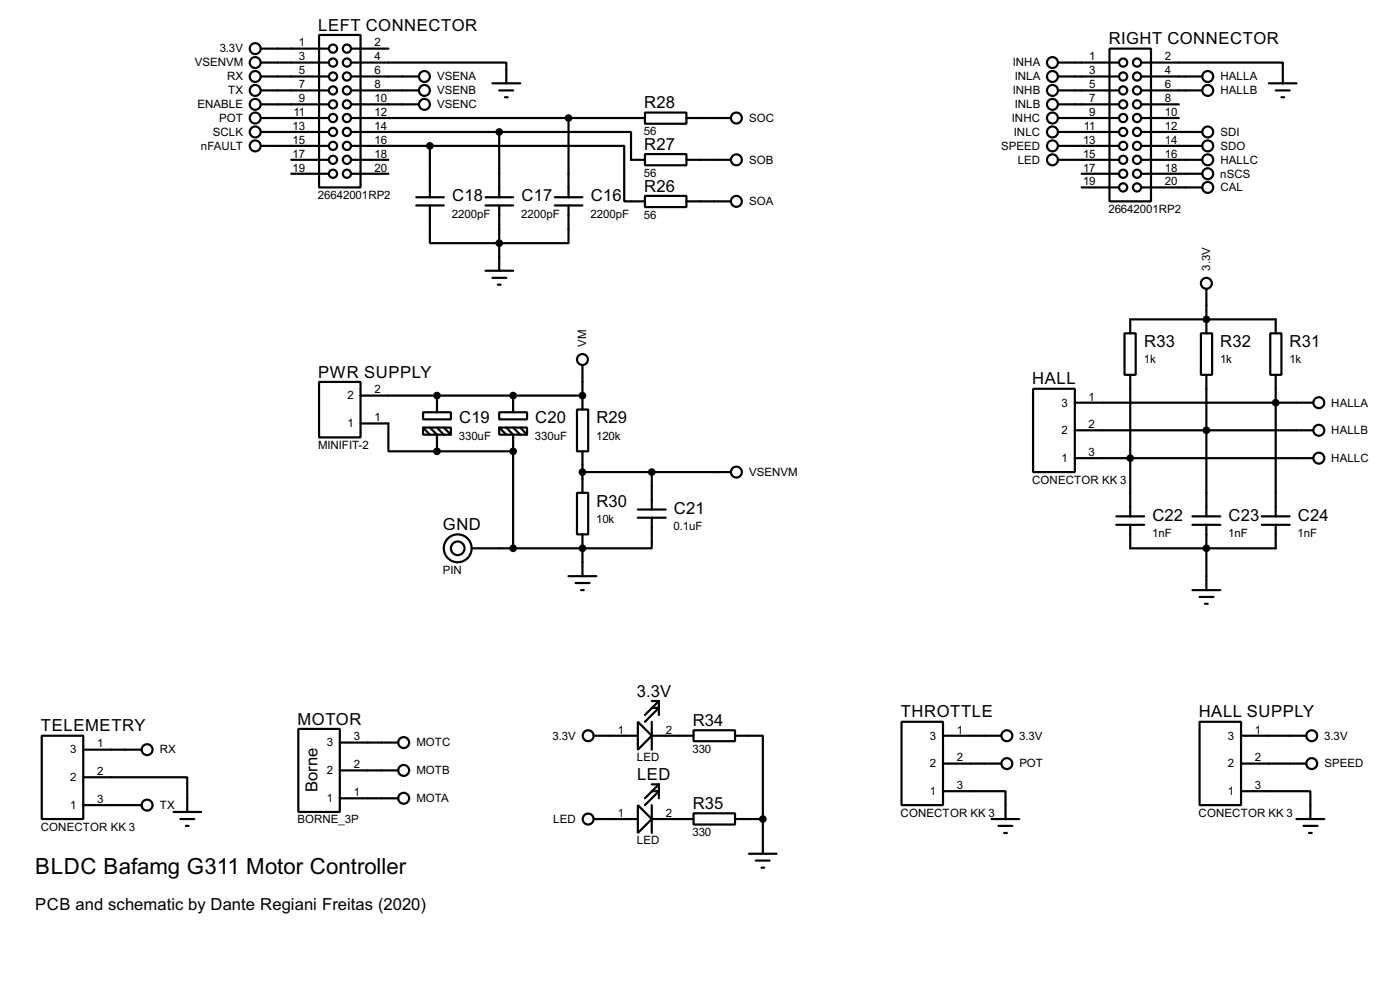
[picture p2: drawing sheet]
<svg xmlns="http://www.w3.org/2000/svg" width="256mm" height="180mm" viewBox="0 0 256 180" stroke-linecap="round" stroke-linejoin="round" font-family="sans-serif">
<g fill="none" stroke="#000" stroke-width=".4">
<path d="M47.8 11.5h12.5M47.8 14h12.5M47.8 16.6h12.5M47.8 19.1h12.5M47.8 8.9h12.5M58.5 6.4h7.6v27.9h-7.6zM64.3 11.5h28.5v3.8M64.3 14h12.5M64.3 16.6h12.5M64.3 19.1h12.5M64.3 8.9h6.9M90.2 15.3h5.1"/>
<path d="M91.5 16.6h2.5M92.5 17.8h.5M193.9 11.5h11.1M193.9 14h11.1M193.9 16.6h11.1M193.9 19.1h11.1M203.3 8.9h7.6v28h-7.6zM209.1 11.5h25.9v3.8M209.1 14h11.2M209.1 16.6h11.2M209.1 19.1h6.9M232.5 15.3h5"/>
<path d="M233.7 16.6h2.6M234.8 17.8h.5M47.8 24.2h12.5M47.8 26.7h12.5M47.8 21.6h12.5M53.4 31.8h6.9M53.4 29.3h6.9M64.3 24.2h27.2M64.3 26.7h14.5M64.3 31.8h6.9M64.3 21.6h53.9M64.3 29.3h6.9"/>
<path d="M76.3 37.6h5M76.3 36.1h5M78.8 26.7h35.6v10.2h3.8M78.8 37.6v6.9h25.4v-6.9M78.8 26.7v9.4M89 37.6h5M89 36.1h5M91.5 24.2h24.1v5.1h2.6M91.5 24.2v11.9M91.5 37.6v12M101.7 37.6h5M101.7 36.1h5"/>
<path d="M104.2 21.6v14.5M118.2 35.9h7.6v2h-7.6zM118.2 28.2h7.6v2.1h-7.6zM118.2 20.6h7.6v2.1h-7.6zM125.8 21.6h8.1M125.8 29.3h8.1M125.8 36.9h8.1M193.9 24.2h11.1M193.9 26.7h11.1M193.9 21.6h11.1M193.9 29.3h11.1M198.2 31.8h6.8"/>
<path d="M198.2 34.3h6.8M209.1 24.2h11.2M209.1 26.7h11.2M209.1 31.8h11.2M209.1 21.6h6.9M209.1 34.3h11.2M209.1 29.3h11.2M89 49.6h5M90.2 50.9h2.6M91.2 52.1h.5M221 52.9v8.1M58.5 69.9h7.6v10.2h-7.6z"/>
<path d="M66.1 77.5h5.1v5.1h8.9M66.1 72.4h40.6M77.5 75.5h5.1v1.3h-5.1zM77.5 78.3h5.1v1.3h-5.1zM77.5 78.3l1.3 1.3M78.8 78.3l1.3 1.3v3M80.1 72.4v3.1M80.1 78.3l1.2 1.3M81.3 78.3l1.3 1.3M91.5 75.5h5.1v1.3h-5.1zM91.5 78.3h5.1v1.3h-5.1zM91.5 78.3l1.3 1.3"/>
<path d="M92.8 78.3l1.2 1.3v20.8M94 72.4v3.1M94 78.3l1.3 1.3M95.3 78.3l1.3 1.3M105.7 75h2.1v7.6h-2.1zM106.7 66.9v8.1M189.3 71.2h7.6v15.2h-7.6zM196.9 78.8h43.7M196.9 73.7h43.7M206 61h2.1v7.6h-2.1zM207.1 61v-2.5h26.6v2.5M207.1 68.6v25.9"/>
<path d="M220 61h2.1v7.6h-2.1zM221 68.6v25.9M232.7 61h2.1v7.6h-2.1zM233.7 68.6v25.9M80.1 82.6h13.9M105.7 90.2h2.1v7.6h-2.1zM106.7 82.6v7.6M106.7 97.8v7.7M106.7 86.4h27.2M116.9 94.8h5.1M116.9 93.3h5.1M119.4 94.8v5.6h-33"/>
<path d="M119.4 86.4v6.9M196.9 83.9h43.7M204.5 94.5h5.1M204.5 96.1h5.1M207.1 96.1v4.3h26.6v-4.3M218.5 94.5h5.1M218.5 96.1h5.1M221 96.1v11.9M231.2 94.5h5.1M231.2 96.1h5.1M104.2 105.5h5.1M105.5 106.7h2.5"/>
<path d="M106.5 108h.5M218.5 108h5.1M219.8 109.3h2.5M220.8 110.5h.5M7.7 134.7h7.6v15.2h-7.6zM15.3 137.2h10.7M54.7 133.4h7.6v15.2h-7.6zM62.3 135.9h10.7M108.8 134.7h8.1M116.9 132.1l2.5 2.6-2.5 2.5zM119.4 132.1v5.1M119.4 134.7h7.7"/>
<path d="M119.4 129.6h1.3l-2.5 2.5M119.4 128.3h1.3M120.7 128.3l-2.5 2.6M120.7 128.3v2.6M127.1 133.7h7.6v2h-7.6zM134.7 134.7h5.1v15.2M165.2 132.1h7.6v15.3h-7.6zM172.8 134.7h10.6M172.8 139.8h10.6M219.8 132.1h7.6v15.3h-7.6zM227.4 134.7h11.9M227.4 139.8h11.9"/>
<path d="M15.3 142.3h19v6.3M15.3 147.4h10.7M31.8 148.6h5.1M33.1 149.9h2.5M34.1 151.2h.5M62.3 141h10.7M62.3 146.1h10.7M108.8 149.9h8.1M116.9 147.4l2.5 2.5-2.5 2.6zM119.4 147.4v5.1M119.4 149.9h7.7M119.4 144.8h1.3l-2.5 2.6"/>
<path d="M119.4 143.6h1.3M120.7 143.6v2.5M120.7 143.6l-2.5 2.5M127.1 148.9h7.6v2h-7.6zM134.7 149.9h5.1M137.2 156.3h5.1M138.5 157.5h2.5M139.5 158.8h.5M139.8 149.9v6.4M172.8 144.8h11.4v5.1M181.7 149.9h5M182.9 151.2h2.6"/>
<path d="M184 152.5h.5M227.4 144.8h12.7v5.1M237.5 149.9h5.1M238.8 151.2h2.6M239.8 152.5h.5"/>
<circle cx="46.7" cy="11.5" r="1"/>
<circle cx="46.7" cy="8.9" r="1"/>
<circle cx="46.7" cy="14" r="1"/>
<circle cx="46.7" cy="19.1" r="1"/>
<circle cx="46.7" cy="16.6" r="1"/>
<circle cx="61" cy="14" r=".75"/>
<circle cx="61" cy="11.5" r=".75"/>
<circle cx="61" cy="19.1" r=".75"/>
<circle cx="61" cy="16.6" r=".75"/>
<circle cx="61" cy="8.9" r=".75"/>
<circle cx="63.5" cy="11.5" r=".75"/>
<circle cx="63.5" cy="14" r=".75"/>
<circle cx="63.5" cy="16.6" r=".75"/>
<circle cx="63.5" cy="19.1" r=".75"/>
<circle cx="63.5" cy="8.9" r=".75"/>
<circle cx="77.7" cy="14" r="1"/>
<circle cx="77.7" cy="19.1" r="1"/>
<circle cx="77.7" cy="16.6" r="1"/>
<circle cx="192.8" cy="11.5" r="1"/>
<circle cx="192.8" cy="19.1" r="1"/>
<circle cx="192.8" cy="14" r="1"/>
<circle cx="192.8" cy="16.6" r="1"/>
<circle cx="205.7" cy="19.1" r=".75"/>
<circle cx="205.7" cy="11.5" r=".75"/>
<circle cx="205.7" cy="14" r=".75"/>
<circle cx="205.7" cy="16.6" r=".75"/>
<circle cx="208.3" cy="11.5" r=".75"/>
<circle cx="208.3" cy="14" r=".75"/>
<circle cx="208.3" cy="16.6" r=".75"/>
<circle cx="208.3" cy="19.1" r=".75"/>
<circle cx="221.2" cy="14" r="1"/>
<circle cx="221.2" cy="16.6" r="1"/>
<circle cx="46.7" cy="26.7" r="1"/>
<circle cx="46.7" cy="24.2" r="1"/>
<circle cx="46.7" cy="21.6" r="1"/>
<circle cx="61" cy="26.7" r=".75"/>
<circle cx="61" cy="31.8" r=".75"/>
<circle cx="61" cy="29.3" r=".75"/>
<circle cx="61" cy="24.2" r=".75"/>
<circle cx="61" cy="21.6" r=".75"/>
<circle cx="63.5" cy="29.3" r=".75"/>
<circle cx="63.5" cy="26.7" r=".75"/>
<circle cx="63.5" cy="31.8" r=".75"/>
<circle cx="63.5" cy="21.6" r=".75"/>
<circle cx="63.5" cy="24.2" r=".75"/>
<circle cx="134.9" cy="29.3" r="1"/>
<circle cx="134.9" cy="36.9" r="1"/>
<circle cx="134.9" cy="21.6" r="1"/>
<circle cx="192.8" cy="29.3" r="1"/>
<circle cx="192.8" cy="26.7" r="1"/>
<circle cx="192.8" cy="21.6" r="1"/>
<circle cx="192.8" cy="24.2" r="1"/>
<circle cx="205.7" cy="29.3" r=".75"/>
<circle cx="205.7" cy="26.7" r=".75"/>
<circle cx="205.7" cy="31.8" r=".75"/>
<circle cx="205.7" cy="34.3" r=".75"/>
<circle cx="205.7" cy="21.6" r=".75"/>
<circle cx="205.7" cy="24.2" r=".75"/>
<circle cx="208.3" cy="29.3" r=".75"/>
<circle cx="208.3" cy="34.3" r=".75"/>
<circle cx="208.3" cy="26.7" r=".75"/>
<circle cx="208.3" cy="31.8" r=".75"/>
<circle cx="208.3" cy="24.2" r=".75"/>
<circle cx="208.3" cy="21.6" r=".75"/>
<circle cx="221.2" cy="29.3" r="1"/>
<circle cx="221.2" cy="26.7" r="1"/>
<circle cx="221.2" cy="34.3" r="1"/>
<circle cx="221.2" cy="31.8" r="1"/>
<circle cx="221.2" cy="24.2" r="1"/>
<circle cx="221" cy="51.9" r="1"/>
<circle cx="106.7" cy="65.8" r="1"/>
<circle cx="241.6" cy="73.7" r="1"/>
<circle cx="241.6" cy="78.8" r="1"/>
<circle cx="134.9" cy="86.4" r="1"/>
<circle cx="241.6" cy="83.9" r="1"/>
<circle cx="83.8" cy="100.4" r="2.55"/>
<circle cx="83.8" cy="100.4" r="1.25"/>
<circle cx="26.9" cy="137.2" r="1"/>
<circle cx="73.9" cy="135.9" r="1"/>
<circle cx="107.7" cy="134.7" r="1"/>
<circle cx="184.4" cy="134.7" r="1"/>
<circle cx="184.4" cy="139.8" r="1"/>
<circle cx="240.3" cy="134.7" r="1"/>
<circle cx="240.3" cy="139.8" r="1"/>
<circle cx="26.9" cy="147.4" r="1"/>
<circle cx="73.9" cy="146.1" r="1"/>
<circle cx="73.9" cy="141" r="1"/>
<circle cx="107.7" cy="149.9" r="1"/>
</g>
<g fill="#000">
<circle cx="221" cy="58.5" r=".2"/>
<circle cx="80.1" cy="72.4" r=".2"/>
<circle cx="94" cy="72.4" r=".2"/>
<circle cx="106.7" cy="72.4" r=".2"/>
<circle cx="80.1" cy="82.6" r=".2"/>
<circle cx="94" cy="82.6" r=".2"/>
<circle cx="106.7" cy="100.4" r=".2"/>
<circle cx="221" cy="100.4" r=".2"/>
</g>
<g fill="#000" stroke="#000" stroke-width=".4">
<circle cx="78.7" cy="26.7" r=".5"/>
<circle cx="91.4" cy="24.2" r=".5"/>
<circle cx="104.1" cy="21.6" r=".5"/>
<circle cx="91.4" cy="44.5" r=".5"/>
<circle cx="221" cy="58.5" r=".5"/>
<circle cx="80" cy="72.4" r=".5"/>
<circle cx="94" cy="72.4" r=".5"/>
<circle cx="106.7" cy="72.4" r=".5"/>
<circle cx="221" cy="78.8" r=".5"/>
<circle cx="233.7" cy="73.7" r=".5"/>
<circle cx="80" cy="82.6" r=".5"/>
<circle cx="94" cy="82.6" r=".5"/>
<circle cx="106.7" cy="86.4" r=".5"/>
<circle cx="119.4" cy="86.4" r=".5"/>
<circle cx="207" cy="83.9" r=".5"/>
<circle cx="94" cy="100.4" r=".5"/>
<circle cx="106.7" cy="100.4" r=".5"/>
<circle cx="221" cy="100.4" r=".5"/>
<circle cx="139.7" cy="149.9" r=".5"/>
</g>
<text font-size="4.6" x="6.5" y="159.9">BLDC Bafamg G311 Motor Controller</text>
<g font-size="3.4">
<text x="58.3" y="5.6">LEFT CONNECTOR</text>
<text x="203.1" y="8.1">RIGHT CONNECTOR</text>
<text x="118" y="19.8">R28</text>
<text x="118" y="27.4">R27</text>
<text x="118" y="35.1">R26</text>
<text x="82.9" y="36.9">C18</text>
<text x="95.6" y="36.9">C17</text>
<text x="108.3" y="36.9">C16</text>
<text x="209.6" y="63.5">R33</text>
<text x="223.6" y="63.5">R32</text>
<text x="236.3" y="63.5">R31</text>
<text x="58.3" y="69.1">PWR SUPPLY</text>
<text x="189.1" y="70.4">HALL</text>
<text x="84.1" y="77.5">C19</text>
<text x="98.1" y="77.5">C20</text>
<text x="109.3" y="77.5">R29</text>
<text x="109.3" y="92.8">R30</text>
<text x="123.5" y="94">C21</text>
<text x="211.1" y="95.3">C22</text>
<text x="225.1" y="95.3">C23</text>
<text x="237.8" y="95.3">C24</text>
<text x="81.2" y="97">GND</text>
<text x="116.7" y="127.5">3.3V</text>
<text x="165" y="131.3">THROTTLE</text>
<text x="219.6" y="131.3">HALL SUPPLY</text>
<text x="7.5" y="133.9">TELEMETRY</text>
<text x="54.5" y="132.6">MOTOR</text>
<text x="126.9" y="132.9">R34</text>
<text x="116.7" y="142.8">LED</text>
<text x="58.2" y="145" transform="rotate(-90 58.2 145)">Borne</text>
<text x="126.9" y="148.1">R35</text>
<text x="6.5" y="166.6">PCB and schematic by Dante Regiani Freitas (2020)</text>
</g>
<g font-size="2.4">
<text x="40.3" y="9.6">3.3V</text>
<text x="54.8" y="8.5">1</text>
<text x="54.8" y="11.1">3</text>
<text x="68.6" y="8.5">2</text>
<text x="68.6" y="11.1">4</text>
<text x="199.6" y="11.1">1</text>
<text x="213.4" y="11.1">2</text>
<text x="35.7" y="12.2">VSENVM</text>
<text x="41.6" y="14.7">RX</text>
<text x="41.8" y="17.3">TX</text>
<text x="54.8" y="13.6">5</text>
<text x="54.8" y="16.2">7</text>
<text x="68.6" y="13.6">6</text>
<text x="68.6" y="16.2">8</text>
<text x="80.1" y="17.3">VSENB</text>
<text x="80.1" y="14.7">VSENA</text>
<text x="185.5" y="12.2">INHA</text>
<text x="185.5" y="17.3">INHB</text>
<text x="185.9" y="14.7">INLA</text>
<text x="199.6" y="13.6">3</text>
<text x="199.6" y="16.2">5</text>
<text x="213.4" y="13.6">4</text>
<text x="213.4" y="16.2">6</text>
<text x="223.6" y="14.7">HALLA</text>
<text x="223.6" y="17.3">HALLB</text>
<text x="36.2" y="19.8">ENABLE</text>
<text x="40.1" y="22.3">POT</text>
<text x="53.6" y="23.8">13</text>
<text x="53.8" y="21.2">11</text>
<text x="54.8" y="18.7">9</text>
<text x="68.6" y="18.7">10</text>
<text x="68.6" y="21.2">12</text>
<text x="68.6" y="23.8">14</text>
<text x="80.1" y="19.8">VSENC</text>
<text x="137.2" y="22.3">SOC</text>
<text x="185.4" y="22.3">INHC</text>
<text x="185.9" y="19.8">INLB</text>
<text x="198.6" y="23.8">11</text>
<text x="199.6" y="18.7">7</text>
<text x="199.6" y="21.2">9</text>
<text x="213.4" y="18.7">8</text>
<text x="213.4" y="21.2">10</text>
<text x="213.4" y="23.8">12</text>
<text x="36.8" y="27.4">nFAULT</text>
<text x="39" y="24.9">SCLK</text>
<text x="53.6" y="26.3">15</text>
<text x="53.6" y="28.9">17</text>
<text x="68.6" y="26.3">16</text>
<text x="68.6" y="28.9">18</text>
<text x="118" y="24.7">56</text>
<text x="137.2" y="30">SOB</text>
<text x="183.4" y="27.4">SPEED</text>
<text x="185.7" y="24.9">INLC</text>
<text x="186.4" y="30">LED</text>
<text x="198.4" y="26.3">13</text>
<text x="198.4" y="28.9">15</text>
<text x="213.4" y="26.3">14</text>
<text x="213.4" y="28.9">16</text>
<text x="223.6" y="24.9">SDI</text>
<text x="223.6" y="27.4">SDO</text>
<text x="223.6" y="30">HALLC</text>
<text x="53.6" y="31.4">19</text>
<text x="68.6" y="31.4">20</text>
<text x="118" y="32.4">56</text>
<text x="198.4" y="31.4">17</text>
<text x="198.4" y="33.9">19</text>
<text x="213.4" y="31.4">18</text>
<text x="213.4" y="33.9">20</text>
<text x="223.6" y="32.5">nSCS</text>
<text x="223.6" y="35">CAL</text>
<text x="58.3" y="36.4">26642001RP2</text>
<text x="82.8" y="39.9">2200pF</text>
<text x="95.5" y="39.9">2200pF</text>
<text x="108.2" y="39.9">2200pF</text>
<text x="118" y="40">56</text>
<text x="137.2" y="37.6">SOA</text>
<text x="203.1" y="39">26642001RP2</text>
<text x="221.7" y="49.6" transform="rotate(-90 221.7 49.6)">3.3V</text>
<text x="107.4" y="63.5" transform="rotate(-90 107.4 63.5)">VM</text>
<text x="68.6" y="72">2</text>
<text x="209.5" y="66.5">1k</text>
<text x="223.5" y="66.5">1k</text>
<text x="236.2" y="66.5">1k</text>
<text x="63.7" y="73.1">2</text>
<text x="68.6" y="77.1">1</text>
<text x="194.5" y="74.4">3</text>
<text x="199.4" y="73.3">1</text>
<text x="243.9" y="74.4">HALLA</text>
<text x="58.3" y="82.2">MINIFIT-2</text>
<text x="63.7" y="78.2">1</text>
<text x="84.1" y="80.4">330uF</text>
<text x="98" y="80.4">330uF</text>
<text x="109.2" y="80.4">120k</text>
<text x="194.5" y="79.5">2</text>
<text x="199.4" y="83.5">3</text>
<text x="199.4" y="78.3">2</text>
<text x="243.9" y="79.5">HALLB</text>
<text x="137.2" y="87.1">VSENVM</text>
<text x="189.1" y="88.5">CONECTOR KK 3</text>
<text x="194.5" y="84.6">1</text>
<text x="243.9" y="84.6">HALLC</text>
<text x="109.2" y="95.7">10k</text>
<text x="123.4" y="97">0.1uF</text>
<text x="211.1" y="98.2">1nF</text>
<text x="225" y="98.2">1nF</text>
<text x="237.7" y="98.2">1nF</text>
<text x="81.1" y="105">PIN</text>
<text x="12.9" y="137.9">3</text>
<text x="17.8" y="136.8">1</text>
<text x="29.3" y="137.9">RX</text>
<text x="59.9" y="136.6">3</text>
<text x="64.8" y="135.5">3</text>
<text x="76.3" y="136.6">MOTC</text>
<text x="101.2" y="135.4">3.3V</text>
<text x="113.2" y="134.3">1</text>
<text x="122" y="134.3">2</text>
<text x="126.9" y="137.8">330</text>
<text x="170.4" y="135.4">3</text>
<text x="175.3" y="134.3">1</text>
<text x="186.7" y="135.4">3.3V</text>
<text x="225" y="135.4">3</text>
<text x="229.9" y="134.3">1</text>
<text x="242.6" y="135.4">3.3V</text>
<text x="12.9" y="143">2</text>
<text x="17.8" y="141.9">2</text>
<text x="59.9" y="141.7">2</text>
<text x="64.8" y="140.6">2</text>
<text x="76.3" y="141.7">MOTB</text>
<text x="116.7" y="139.3">LED</text>
<text x="170.4" y="140.5">2</text>
<text x="175.3" y="139.4">2</text>
<text x="186.7" y="140.5">POT</text>
<text x="225" y="140.5">2</text>
<text x="229.9" y="139.4">2</text>
<text x="242.6" y="140.5">SPEED</text>
<text x="12.9" y="148.1">1</text>
<text x="17.8" y="147">3</text>
<text x="29.3" y="148.1">TX</text>
<text x="59.9" y="146.8">1</text>
<text x="64.8" y="145.7">1</text>
<text x="76.3" y="146.8">MOTA</text>
<text x="113.2" y="149.5">1</text>
<text x="122" y="149.5">2</text>
<text x="165" y="149.5">CONECTOR KK 3</text>
<text x="170.4" y="145.5">1</text>
<text x="175.3" y="144.4">3</text>
<text x="219.6" y="149.5">CONECTOR KK 3</text>
<text x="225" y="145.5">1</text>
<text x="229.9" y="144.4">3</text>
<text x="7.5" y="152">CONECTOR KK 3</text>
<text x="54.5" y="150.7">BORNE_3P</text>
<text x="101.3" y="150.6">LED</text>
<text x="116.7" y="154.6">LED</text>
<text x="126.9" y="153">330</text>
</g>
</svg>
